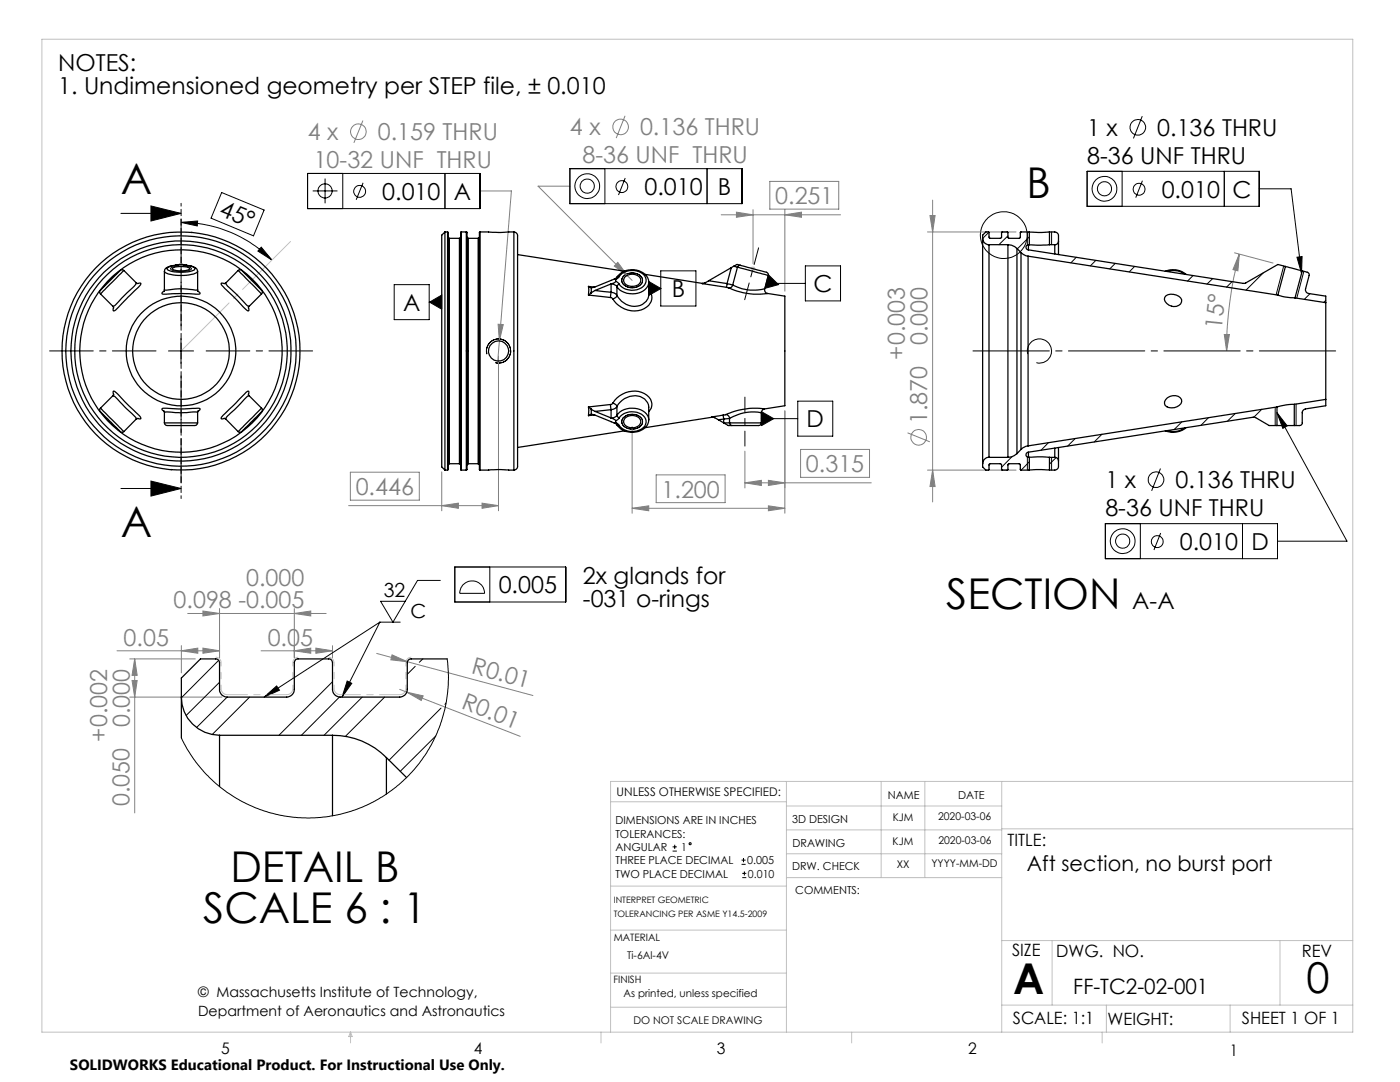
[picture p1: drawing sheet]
<svg xmlns="http://www.w3.org/2000/svg" width="279mm" height="216mm" viewBox="0 0 279 216" stroke-linecap="round" stroke-linejoin="round" font-family="sans-serif">
<g fill="none" stroke="#808080" stroke-width=".2">
<path d="M72.4 24.1l-1.8 4.4M95.7 38.1h6.4l-2.4 29.9M113.7 37.1h-6.3l17.9 18M124.7 23.1l-1.7 4.5M153.6 36.2h13.8v5.5h-13.8zM186.1 39.9v60.3M123.3 52.4l2 2.7-2.7-2zM125.3 55.1l.9 .9M143.9 42.9h23.8M147 42.3l3.3 .6-3.3 .5zM150.3 41.8v10.8M156.6 41.8v16.3"/>
<path d="M156.6 42.9l3.3-.6v1.1zM185.1 46.3h17.7M185.6 43h1l-.5 3.3zM246.4 50.4l7.7 2.1M247.3 50.7l-.2 3.3-1-.2zM247.3 50.7a74.7 74.7 0 0 0-2.5 19.3M99.4 64.7l1 .1-.7 3.2zM99.5 71v30.9M99.7 68l-.4 4M244.3 66.7h1.1l-.6 3.3zM69.9 94.2h13.8v5.6h-13.8zM88.2 94.2v7.7"/>
<path d="M126.2 85.1v17.3M131 94.8h13.7v5.5h-13.7zM148.7 96.3l3.2-.5v1.1zM148.7 90v7.4M148.7 96.3h25.2M153.4 95.8l3.2 .5-3.2 .6zM156.6 82v20.4M159.8 89.7h13.7v5.5h-13.7zM181.1 86.4l4.5 1.8M185.1 93.8h17.7M186.1 93.8l.5 3.3h-1zM69.6 100.9h29.9"/>
<path d="M88.2 100.9l3.3-.5v1zM96.2 100.4l3.3 .5-3.3 .5zM126.2 101.4h30.4M126.2 101.4l3.3-.5v1zM153.4 100.9l3.2 .5-3.2 .5zM23.4 129.9h20.4M25.9 131.5h13.1M25.9 139.1h18.4M26.4 135.8h1l-.5 3.3zM26.9 131.5l.5 3.3h-1zM26.9 131.5v30.7M36.2 129.9l3.3-.6v1.1z"/>
<path d="M36.2 128.8v5.5M37.5 122.4h27.6M40.5 121.9l3.3 .5-3.3 .5zM40.5 129.3l3.3 .6-3.3 .5zM43.8 121.4v9.8M52.1 129.9h14.3M58.7 122.4l3.3-.5v1zM58.7 129.9l3.3-.6v1.1zM58.7 121.4v9.8M63 129.3l3.4 .6-3.4 .5zM66.4 128.8v2.4M75.2 130.4l6.1 1.6"/>
<path d="M78.2 130.7l3.1 1.3-3.3-.3zM79.8 137.5l1.4 .6M81.2 138.1l3.3 .8-.4 .9zM81.2 138.1l22.6 8.8M81.3 132l25.1 6.8"/>
<circle cx="71.5" cy="26.3" r="1.55"/>
<circle cx="123.9" cy="25.3" r="1.55"/>
<circle cx="183.3" cy="87.2" r="1.55"/>
</g>
<g fill="none" stroke="#000" stroke-width=".2">
<path d="M44.2 38.4l8.5 3.5-2.1 5.2-8.5-3.6zM61.4 34.6h34.4v7h-34.4zM62.4 38.1h4.9M64.9 35.6v5M68.4 34.6v7M72.5 36.5l-1.4 3.4M88.8 34.6v7M113.7 33.7h34.4v6.9h-34.4zM120.7 33.7v6.9M124.8 35.5l-1.4 3.4M141.1 33.7v6.9M217 34.2h34.3v7h-34.3z"/>
<path d="M223.9 34.2v7M228 23.2l-1.8 4.4M228 36.1l-1.3 3.3M244.3 34.2v7M251.3 37.7h6.4l2.1 16.8M24.1 42.6h12M30.1 41.1l6 1.5-6 1.5zM34.1 53.4a5.3 5.3 0 0 1 4.1 .2 3.4 3.4 0 0 1-2.9 .5l-1-.2a.25 .25 0 0 1-.2-.2 .25 .25 0 0 1 0-.3zM36.1 44.4l3.3-.3v1zM36.1 44.4a25.5 25.5 0 0 1 18.2 7.5M52.1 49.3l2.2 2.6-2.8-1.8zM78.7 56.8h7v7h-7z"/>
<path d="M124.3 55.2a2.41 2.41 0 0 1 3.9 .5 1.74 1.74 0 0 1-2.2 1.7 1.7 1.7 0 0 1-1.9-1.7zM129.5 56.2l2.4 1.4-2.4 1.3zM129.5 57.6h2.4M131.9 54h7v7.1h-7zM153 56.2l1.4 .4h6.3M153.4 54.8l2 2-2.8 .7zM160.7 53.1h7v6.9h-7zM205 46.3v2.6M209.9 46.3v2.5M256.2 53.1l-1.5 5.7M258.8 51.3l1.1-.1-.1 3.3zM260.2 54.2l-1.4 5.3"/>
<path d="M33.6 70h5M36.1 67.6v4.9M85.7 60.3h2.5M85.7 60.3l2.5-1.4v2.8zM97.2 70.7a2.4 2.4 0 0 1 2-3.1 2.4 2.4 0 0 1 2.7 2.6 2.4 2.4 0 0 1-3 2.2M205.1 70.7a2.4 2.4 0 0 1 2.1-3.1 2.4 2.4 0 0 1 2.6 2.6 2.4 2.4 0 0 1-3 2.2M24.1 97.5h12M30.1 96l6 1.5-6 1.5zM124.3 83.4a2.38 2.38 0 0 1 3.9 .6 2.02 2.02 0 0 1-2.8 1.5 1.38 1.38 0 0 1-1.1-2.1zM151.9 82.1l2.5 1.4-2.5 1.4zM151.9 83.5h7.3M159.2 80h7v7h-7z"/>
<path d="M205 91.2v2.6M209.9 91.3v2.5M231.6 93.5l-1.8 4.4M254.5 81.3v3.6M254.8 82.3l2.1 2.7-.9 .5zM254.8 82.3l14 25.7h-13.8M258.7 80.6v4.3M87.9 115.8h-4.6l-4.9 8.3-2.4-4.1h4.9M90.8 113.1h22.1v7h-22.1zM92.4 116.7a2.48 2.48 0 0 1 2.7-.6 2.48 2.48 0 0 1 1.6 2.3h-4.9a2.68 2.68 0 0 1 .6-1.7zM97.8 113.1v7M220.6 104.5h34.4v7h-34.4z"/>
<path d="M227.6 104.5v7M231.6 106.4l-1.3 3.3M248 104.5v7M52.7 139.1l2.5-2.2 .6 .8zM69.3 135.9l.9 .4-1.9 2.8zM75.8 124.1h4.1M75.8 124.1l-23.1 15M75.8 124.1l-7.5 15M134.2 169.8h.9M134.2 169h.9M134.7 168.6v.8M148 172.5h.8"/>
<path d="M148 171.6h.8M148.1 175.1h.8M148.1 174.3h.8M148.4 171.2v.8M148.6 173.9v.8"/>
<circle cx="64.9" cy="38.1" r="1.42"/>
<circle cx="71.8" cy="38.2" r="1.18"/>
<circle cx="117.2" cy="37.1" r="1.42"/>
<circle cx="117.2" cy="37.1" r="2.47"/>
<circle cx="124.1" cy="37.2" r="1.19"/>
<circle cx="220.4" cy="37.7" r="1.41"/>
<circle cx="220.4" cy="37.7" r="2.47"/>
<circle cx="227.1" cy="25.4" r="1.56"/>
<circle cx="227.3" cy="37.7" r="1.19"/>
<circle cx="200.3" cy="46.9" r="4.7"/>
<circle cx="230.7" cy="95.7" r="1.56"/>
<circle cx="224" cy="108" r="1.42"/>
<circle cx="224.1" cy="108" r="2.47"/>
<circle cx="230.9" cy="108.1" r="1.18"/>
<circle cx="137.7" cy="168.4" r=".2"/>
</g>
<path d="M44.1 137.4a1.22 1.22 0 0 0 1.2 1.2M44.1 132.2a1.07 1.07 0 0 0-1-1.1M57.2 138.6a1.22 1.22 0 0 0 1.2-1.2M59.5 131.1a1.07 1.07 0 0 0-1.1 1.1M66.7 137.4a1.22 1.22 0 0 0 1.2 1.2M79.8 138.6a1.22 1.22 0 0 0 1.2-1.2M82.1 131.1a1.07 1.07 0 0 0-1.1 1.1" fill="none" stroke="#c0c0c0" stroke-width=".2" stroke-dasharray="15.2 1.3 1.3 1.3" stroke-linecap="butt"/>
<g fill="none" stroke="#c0c0c0" stroke-width=".2">
<path d="M8.4 7.8h261.6v198.2h-261.6zM149.8 53.6h1M149.9 53.3l.7 .7M150.3 53.1v1M150.6 53.3l-.7 .7M65.6 131.2a1.07 1.07 0 0 1 1.1 1M121.8 160h35.2M157 155.9v50.1M175.9 155.9v19.2M184.6 155.9v19.2M199.9 155.9v50.1M270 155.9h-148.2v50.1"/>
<path d="M121.8 176.8h35.2M157 170.4h42.9M157 165.6h42.9M157 160.8h42.9M157 175.1h42.9M199.9 165.4h70.1M121.8 194.2h35.2M121.8 185.6h35.2M199.9 187.7h70.1M210 187.7v12.9M255.4 187.7v12.9M70 206v2.1"/>
<path d="M70 206l.3 .8h-.7zM119.9 206v2.1M121.8 201h35.2M170 206v2.1M199.9 200.6h70.1M220 206v2.1M220.8 200.6v5.4M245.5 200.6v5.4"/>
</g>
<path d="M148.7 79.2v9.8" fill="none" stroke="#000" stroke-width=".2" stroke-dasharray="15.2 1.3 1.3 1.3" stroke-dashoffset="12.3"/>
<path d="M148.6 59.8l2.8-10.3" fill="none" stroke="#000" stroke-width=".2" stroke-dasharray="15.2 1.3 1.3 1.3" stroke-dashoffset="11.8"/>
<path d="M194.1 70h72.5" fill="none" stroke="#000" stroke-width=".2" stroke-dasharray="15.2 1.3 1.3 1.3"/>
<path d="M36.1 40.6v58.9" fill="none" stroke="#000" stroke-width=".2" stroke-dasharray="1.3 .6" stroke-dashoffset=".7"/>
<path d="M36.1 70l21.9-21.8" fill="none" stroke="#c0c0c0" stroke-width=".2" stroke-dasharray="15.2 1.3 1.3 1.3" stroke-dashoffset="1.7"/>
<path d="M44.1 137.4v-5.2M58.4 132.2v5.2M66.7 137.4v-5.2M81 132.2v5.2" fill="none" stroke="#c0c0c0" stroke-width=".2" stroke-dasharray="15.2 1.3 1.3 1.3" stroke-dashoffset="14.6"/>
<path d="M57.2 138.6h-11.9M79.8 138.6h-11.9" fill="none" stroke="#c0c0c0" stroke-width=".2" stroke-dasharray="15.2 1.3 1.3 1.3" stroke-dashoffset="11.2"/>
<path d="M31.1 70h-21.2M36.1 65v-21.2M36.1 75v21.3M41.1 70h21.3" fill="none" stroke="#000" stroke-width=".2" stroke-dasharray="15.2 1.3 1.3 1.3" stroke-dashoffset="6.5"/>
<g fill="#000">
<path d="M30.1 41.1l6 1.5-6 1.5zM30.1 96l6 1.5-6 1.5z"/>
<path d="M52.1 49.3l2.2 2.6-2.8-1.8zM36.1 44.4l3.3-.3v1z"/>
</g>
<g fill="#808080">
<path d="M81.2 138.1l3.3 .8-.4 .9z"/>
<path d="M78.2 130.7l3.1 1.3-3.3-.3z"/>
<path d="M147 42.3l3.3 .6-3.3 .5zM156.6 42.9l3.3-.6v1.1z"/>
<path d="M96.2 100.4l3.3 .5-3.3 .5zM88.2 100.9l3.3-.5v1zM153.4 100.9l3.2 .5-3.2 .5zM126.2 101.4l3.3-.5v1z"/>
<path d="M99.4 64.7l.3 3.3 .7-3.2zM123.3 52.4l-.7 .7 2.7 2zM148.7 96.3l3.2-.5v1.1zM153.4 95.8l3.2 .5-3.2 .6zM40.5 121.9l3.3 .5-3.3 .5zM58.7 122.4l3.3-.5v1zM36.2 129.9l3.3-.6v1.1zM40.5 129.3l3.3 .6-3.3 .5zM58.7 129.9l3.3-.6v1.1zM63 129.3l3.4 .6-3.4 .5z"/>
<path d="M247.3 50.7l-.2 3.3-1-.2zM244.3 66.7h1.1l-.6 3.3z"/>
<path d="M186.1 93.8l.5 3.3h-1zM185.6 43h1l-.5 3.3z"/>
<path d="M26.9 131.5l.5 3.3h-1zM26.4 135.8h1l-.5 3.3z"/>
</g>
<g fill="#000">
<path d="M258.8 51.3l1.1-.1-.1 3.3zM254.8 82.3l2.1 2.7-.9 .5z"/>
<path d="M85.7 60.3l2.5 1.4v-2.8zM129.5 56.2l2.4 1.4-2.4 1.3zM153.4 54.8l2 2-2.8 .7zM151.9 82.1l2.5 1.4-2.5 1.4z"/>
<path d="M52.7 139.1l2.5-2.2 .6 .8zM69.3 135.9l.9 .4-1.9 2.8z"/>
</g>
<g fill="none" stroke="#000" stroke-width=".25">
<path d="M20 58.6l2.5 2.5M24.7 54v-.1a.9 .9 0 0 0-1.2 .6l-3.5 3.4-.1 .3 .1 .4M24.7 54l-4.7 4.6M24.7 54l2.5 2.4M27.1 56.4v.3l-.3 .4-3.9 3.9-.4 .1M27.2 56.4l.4 .2M27.5 56.6l.5-.1 .1 .2-.5 .6-4.2 4.3-.7 .5-.1-.2v-.6M32.8 58.1l-.5 .4a2.33 2.33 0 0 0 1.8 .1h5.8v-.2l-.4-.3M32.8 57.8l-.1 .4M32.8 54.1l.1 .2a8.3 8.3 0 0 0 5.7 .4l.6-.3 .2-.3 .1 4.1M32.8 57.8l.5 .1a16.6 16.6 0 0 1 6.1 0v-.1M32.8 54.1v3.7"/>
<path d="M34.4 53.6a4 4 0 0 1 3.5 0 2.28 2.28 0 0 1-2.2 .4l-1-.1zM35 53l-1.5 .3a.86 .86 0 0 0-.7 .8M35 53h.1M35 53l-1.2 .2-.5 .4a1.61 1.61 0 0 0 1.6 .7 6 6 0 0 0 4-.6l-.1-.3-.4-.2-1.2-.2M35.9 52.8l-.9 .2M35.9 52.8h.5M36.4 52.8l.9 .2M36.4 52.8l.8 .2M37.2 53h.1M37.3 53a2.51 2.51 0 0 1 2.1 .9v.2M38.1 46.4h.1M44.8 56.6l-.5-.1-.2 .1a13.2 13.2 0 0 0 2.8 2.9l.4 .4a6.1 6.1 0 0 0 2.3 2.1v-.5"/>
<path d="M45 56.4l-.3 .2M47.5 54l.1-.1a.9 .9 0 0 1 1.2 .6l3.4 3.4 .2 .3-.2 .4M47.5 54l-2.4 2.4v.3l4.2 4.2 .4 .2M47.5 54l4.7 4.6M52.2 58.6l-2.5 2.5-.1 .4M88.8 46.3l-.6 .6v46.3l.6 .6M88.8 46.3v47.5M88.8 46.3h.5M89.3 46.3l.1 .1v47.3l-.1 .1M89.3 46.3v47.5M89.4 47.3l.3 .3M89.7 47.6v44.9"/>
<path d="M89.7 47.6h2M91.7 47.6v44.9M91.9 47.3l-.2 .3M92 46.3l-.1 .1v47.3l.1 .1M92 46.3v47.5M92 46.3h1.1M93.1 46.3l.1 .1v47.3l-.1 .1M93.1 46.3v47.5M93.2 47.3l.3 .3M93.5 47.6v44.9M93.5 47.6h1.9M95.4 47.6v44.9"/>
<path d="M95.7 47.3l-.3 .3M95.8 46.3l-.1 .1v47.3l.1 .1M95.8 46.3l3.7 .1 3.1-.1M95.8 46.3v47.5M102.6 46.3a.9 .9 0 0 1 .7 1.3v44.9a.93 .93 0 0 1-.7 1.3M102.6 46.3v47.5M103.3 50.8l21.3 3.3M117.4 57.1v1.8M117.4 58.9l4.4 .5M117.4 57.1l.6 .3M117.4 57.1l1.2 .2M118 57.4v1.1"/>
<path d="M118 58.5l-.6 .4M118.7 58l-.7 .5M118.7 58l3.3 .3M121.8 59.4l.5 .3M122 58.3a1.41 1.41 0 0 1 1.1 .6M122 58.3l-.2 1.1M122 56.7v1.6M122 56.7h.1M122 56.7l-3.3 1.3M122 56.7l.7 .1 .4 .4M122.9 56.1l.7 .6M122.9 56.1a.94 .94 0 0 1-.9 .6"/>
<path d="M122.9 55.8l-.2-.1-4 1.6-.7 .1M122.9 55.8v.3M123.1 58.9a.98 .98 0 0 1-.8 .8M123.1 57.2v1.7M123.2 55.3a3.8 3.8 0 0 1 6.1 .2l.2 .8M123.2 55.3l-.6 .4M123.6 56.7l-.4 .3-.1 .2M123.6 55.2a3.4 3.4 0 0 1 5.1-.2 1.74 1.74 0 0 1-1.1 2.6 3.5 3.5 0 0 1-4-.9M123.6 55.2l-.7 .6M123.6 55.2l-.4 .1M124.7 55.2a1.97 1.97 0 0 1 3.2 .6 1.56 1.56 0 0 1-2.1 1.3 1.16 1.16 0 0 1-1.2-.6 1.16 1.16 0 0 1 .1-1.3zM128.8 54.8l11.4 1.8"/>
<path d="M129.5 58a2.18 2.18 0 0 1-.9 3.6 4.9 4.9 0 0 1-6.3-1.9M129.5 56.3a3.1 3.1 0 0 1-3.8 2.3l-1.1-.3a2.57 2.57 0 0 1-1.5-1.1M129.5 56.3v2.5a3 3 0 0 1-5 1.6l-.5-.3-.9-1.2M140.1 56.6l4.9 .7M140.7 56.4l-.6 .2M141.4 56l-1.3 .6M141.4 56l3.7 .6M145 57.3l.5 .1M145.1 56.6l-.1 .7M145.1 56.6l1.1 .3M145.5 57.4a13.5 13.5 0 0 0 7.7 1.2M145.9 53.4l-.8 3.2"/>
<path d="M145.9 53.4l-4.5 2.6M146.2 56.9a.66 .66 0 0 1-.7 .5M146.2 56.9a8.5 8.5 0 0 0 6.4 .7M146.4 53.1l-.5 .3M146.4 53.1l.8 .2M147.2 53.3l6.1 1.7M147.2 53.3l-1 3.6M147.8 53l4.6 1.2a.75 .75 0 0 1 .9 .8M147.8 53h-.3l-.3 .3M147.8 53l-.3-.1a.55 .55 0 0 0-.8 .1l-.3 .1M153.2 58.6l3.4 .5v21.9l-4 .6M153.3 55l-.7 2.7 .1 .5 .5 .4"/>
<path d="M196.1 47.6v44.9M196.1 47.6a1.26 1.26 0 0 0 1.3 1.2M197.4 48.8v42.5M197.4 48.8h3.8M201.2 48.8a2.92 2.92 0 0 1 1.8 .8M201.2 48.8v42.5M203 49.6v40.9M203 49.6l.8 .8M203.8 50.4v39.3M203.8 50.4l.5 .4 .9 .3M205.2 51.1v37.9M205.2 51.1l49.8 7.8"/>
<path d="M205.2 48.8a.52 .52 0 0 0-.4 .5 .52 .52 0 0 0 .4 .5l42.9 6.8 .4-.1 6.5-3.7 1.5 .4M205.2 48.8v1M205.2 48.8h.2M205.4 48.8l1.6 .1 2.4-.1M205.4 46.3l1.8 .1 2.2-.1M205.4 46.3h-1.7l-.1 1.1-.1 .2h-2.2l-.1-.2-.2-1.1h-1l-.1 1-.2 .3h-2.1l-.2-.3v-.9l-.7-.1-.6 .6v.7M205.4 46.3v2.5M209.4 46.3h1.1a.78 .78 0 0 1 .7 .8v1M209.4 46.3v2.5M209.4 48.8h1.1M210.5 48.8v1.9M211.2 48.1a.72 .72 0 0 1-.7 .7"/>
<path d="M211.2 48.1v2.7M232.6 54.1a4 4 0 0 1 4.1 .7M232.7 59a2.31 2.31 0 0 1 3.1 .8 1.53 1.53 0 0 1-.9 1.3 1.53 1.53 0 0 1-1.6-.2 1.2 1.2 0 0 1-.6-1.9zM232.8 54.2a4.4 4.4 0 0 1 3.8 .6M255 58.9l1.5 .4 1.9 .1M256.5 53.2l3.4 .8M256.5 53.2l-1.5 5.7M258.4 59.4l6.2 1M259.9 54l1 .3a.5 .5 0 0 1 .4 .7l-.7 2.6a.76 .76 0 0 0 .6 1l3.4 .5v1.3M259.9 54l-1.5 5.4M22.5 61.1l.2 .4M22.5 79l.4 .1 2.3 2.4a5.4 5.4 0 0 1 2 2.1l-2.5 2.5"/>
<path d="M22.7 78.6l-.2 .4-2.5 2.5M22.7 78.7l-.1-.5 .1-.2 1 .8 4.2 4.2 .2 .4-.1 .2-.6-.1M49.6 78.6l.1 .4M49.6 78.7l.1-.5-.2-.2-3.4 3.3a6 6 0 0 0-2 2.2h.7M49.7 79l-.4 .2-4.2 4.2v.2l2.4 2.5M49.7 79l2.5 2.5M233 79.4a1.91 1.91 0 0 1 2.8 .3 1.69 1.69 0 0 1-2 1.7 1.08 1.08 0 0 1-1.3-.7 1.08 1.08 0 0 1 .5-1.3zM264.6 60.4v19.3M264.6 79.7v1.3l-4.1 .6a.8 .8 0 0 0-.6 .8l-.1 2.3-.4 .2h-1.1M264.6 79.7l-6.3 1M20 81.5l-.1 .2 .1 .5 4 3.9 .3 .2 .4-.2M20 81.5l4.7 4.6"/>
<path d="M27.6 83.5l-.4 .1M32.7 82l.1 .3M32.8 82.1l-.5-.5a7.7 7.7 0 0 1 3.2 0l3.8-.1 .6 .1v.2l-.4 .3M32.8 84.4l.2 .3 .3 .2h5.6l.4-.2 .1-.3M32.8 84.4h6.6M32.8 82.3v2.1M32.8 82.3l.6-.1a21.6 21.6 0 0 0 5.5 0l.5 .1M34.1 93.7h.1M39.5 82l-.1 2.4M44.7 83.5l.3 .1M52.2 81.5l.2 .2-.2 .5-3.9 3.9-.3 .2-.5-.2M52.2 81.5l-4.7 4.6"/>
<path d="M88.8 93.8h.5M89.7 92.5l-.3 .3M89.7 92.5h2M91.7 92.5l.2 .3M92 93.8h1.1M93.5 92.5l-.3 .3M93.5 92.5h1.9M95.4 92.5l.3 .3M95.8 93.8l3.5-.1 3.3 .1M117.4 81.2v1.7M117.4 81.2l.6 .4M118 82.7l.7 .1 3.9 1.6 .3-.1"/>
<path d="M118 81.6v1.1M118 81.6l.7 .5M118 82.7l-.6 .2M118.6 82.8l-1.2 .1M118.7 82.1l3.3 1.3M121.8 80.7l-4.4 .5M121.8 80.7l.2 1M122 81.7l-3.3 .4M122 81.7v1.7M122 83.4h.1M122 83.4l.7 .3 .2 .3M122.3 80.4l-.5 .3"/>
<path d="M122.3 80.4a.98 .98 0 0 1 .8 .7M122.3 80.4a4.7 4.7 0 0 1 7.2-1.2 2 2 0 0 1 0 2.9M122.6 84.4l.6 .4M122.9 84.3l.7 .6M122.9 84v.3M123.1 82.9l.2 .3 .3 .2M123.1 82.9l-.4 .4-.7 .1M123.1 81.1a1.39 1.39 0 0 1-1.1 .6M123.1 82.9a4 4 0 0 1 6.2 .1l.2 .8M123.1 81.1a3.9 3.9 0 0 1 5.6-1.5 2.03 2.03 0 0 1 .8 1.6v2.6M123.1 81.1v1.8M123.2 84.8l.4 .1"/>
<path d="M123.6 83.4a3.3 3.3 0 0 1 5.2 .2 1.9 1.9 0 0 1-1.7 2.4 3.4 3.4 0 0 1-3.5-1.1M123.6 83.4l-.7 .6M124.6 86l-21.3 3.3M124.7 83.4a1.97 1.97 0 0 1 3.2 .6 1.67 1.67 0 0 1-2.5 1.2 1.11 1.11 0 0 1-.7-1.8zM129.5 83.8a3 3 0 0 1-3.6 2.5l-1.1-.2-.8-.4-.8-.9M142.1 83.2l1.3 .5M142.1 83.2h.1M142.6 83.3l-.4-.1-13.4 2.1M143.4 83.7l1 .7M144.3 82.8l-2.2 .4M144.3 82.8l.1 .8M144.4 83.6l-1 .1"/>
<path d="M144.4 83.6v.8M144.4 84.4h.1M144.5 84.4h1.1M144.5 84.4l.8 .5h.8M144.8 82.7l-.5 .1M144.8 82.7a.78 .78 0 0 1 .8 .8M145.6 84.4l.1 .3 .4 .2M145.6 83.5l-1.2 .1M145.6 84.4h6.3M145.6 83.5v.9M151.9 84.4v.3l-.5 .2h-5.3M151.9 82.4a8.8 8.8 0 0 0-6.3 1.1"/>
<path d="M151.9 82.4v2M152.6 81.6l-.5 .3-.2 .5M152.6 81.6a13.8 13.8 0 0 0-7.8 1.1M196.1 92.5v.7l.6 .6 .7-.1v-1l.2-.2h2.1l.2 .2 .1 1.1h1.1l.1-1.1 .1-.2h2.2l.1 .2 .1 1.1h1.7M197.4 91.3a1.26 1.26 0 0 0-1.3 1.2M197.4 91.3h3.8M203 90.5a2.92 2.92 0 0 1-1.8 .8M203.8 89.7l-.8 .8M205.2 89l-.9 .3-.5 .4M205.2 90.2v1.1M205.2 91.3h.2M205.4 91.3l1.6-.1 2.4 .1"/>
<path d="M205.4 93.8l1.4-.1 2.6 .1M205.4 91.3v2.5M209.4 91.3v2.5M209.4 91.3h1.1M210.5 91.3a.72 .72 0 0 1 .7 .7M210.5 89.4v1.9M211.2 89.3v2.7M211.2 92v1a.78 .78 0 0 1-.7 .8h-1.1M236.6 85.3a4.2 4.2 0 0 1-3.8 .6M236.7 85.3a4.1 4.1 0 0 1-4.1 .7M254.8 84.9h3.5M254.8 84.9h-1.5l-2.7-1.6-.4-.1-45 7a.52 .52 0 0 0-.4 .6 .52 .52 0 0 0 .4 .5"/>
<path d="M254.8 81.2l-49.6 7.8M254.8 81.2v3.7M258.3 80.7l-1.6 .1-1.9 .4M258.3 80.7v4.2M36.2 139.1v8.1M36.2 139.1a7.6 7.6 0 0 0 7.6 7.6M89.3 131.5h-7.2a.78 .78 0 0 0-.8 .7v5.3a1.51 1.51 0 0 1-1.5 1.6h-11.9a1.57 1.57 0 0 1-1.5-1.6v-5.3a.73 .73 0 0 0-.8-.7h-6.1a.72 .72 0 0 0-.8 .7v5.3a1.57 1.57 0 0 1-1.5 1.6h-11.9a1.51 1.51 0 0 1-1.5-1.6v-5.3a.78 .78 0 0 0-.8-.7h-3l-3.8 3.8v3.8M43.8 146.7v10.3M43.8 146.7h22.6M66.4 146.7a15 15 0 0 1 10.7 4.5M66.4 146.7v16.1M77.1 151.2v7.2"/>
<path d="M77.1 151.2l4 4"/>
<circle cx="36.1" cy="70" r="22"/>
<circle cx="36.1" cy="70" r="9.7"/>
<circle cx="36.1" cy="70.1" r="23"/>
<circle cx="36.1" cy="70.1" r="23.7"/>
<circle cx="36.1" cy="70" r="20.2"/>
<circle cx="36.1" cy="70" r="10.9"/>
<circle cx="36.1" cy="70" r="21.2"/>
<circle cx="99.5" cy="70.1" r="2.02"/>
</g>
<g fill="none" stroke="#000" stroke-width=".2">
<path d="M197.3 46.4l-1.2 1.2M201.2 47.1l-1.8 1.7M205.4 47.3l-2.4 2.4M214.8 51.3l-1.1 1.2M218.7 52l-1.1 1.1M222.6 52.6l-1.1 1.1M226.4 53.2l-1 1.1M238.1 55l-1.1 1.1M242 55.6l-1.1 1.1M245.9 56.2l-1.1 1.1M252.1 54.4l-3.4 3.5M261.4 58.6l-1.1 1.1"/>
<path d="M264.6 59.9l-.4 .4M202 91.1l-2.1 2.1M205.4 92.1l-1.6 1.7M209.3 88.3l-1.5 1.6M210.8 91.3l-1.4 1.3M214.6 87.5l-1.5 1.5M219.9 86.6l-1.5 1.6M235.9 84.2l-1.5 1.5M241.2 83.3l-1.5 1.6M246.5 82.5l-1.5 1.5M251.8 81.7l-1.5 1.5M43.6 131.8l-7.4 7.4"/>
<path d="M43.8 136.1l-6.7 6.7M45.3 139.1l-6.1 6.1M49.8 139.1l-7.5 7.5M66.4 136l-10.7 10.7M67.8 139.1l-7.7 7.6M72.3 139.1l-7.6 7.6M76.8 139.1l-7.9 7.8M82.9 133l-1.6 1.5M84.4 131.5l-.7 .7M89.3 131.5l.2 3.2v2l-.7 4.8-1.5 4.7-2.1 3.9-2.7 3.6-3.5 3.4-4.1 2.7-2.3 1.1-2.5 1-2.2 .6-3 .5-4.6 .2-4.4-.5-2.3-.6-2.9-1.1-2.8-1.3-2.5-1.5-3.3-2.8-1.5-1.5-1.9-2.4-1.3-2-1.2-2.3M87 146.9l-7.1 7M88 141.3l-10.4 10.4"/>
<path d="M89 140.3l-.2 .2"/>
</g>
<g font-size="8.5">
<text x="24.1" y="38.8">A</text>
<text x="204.8" y="39.5">B</text>
<text x="24.1" y="107.1">A</text>
<text x="188.8" y="121.5">SECTION</text>
<text x="46" y="176.1">DETAIL B</text>
<text x="40.6" y="184.3">SCALE 6 : 1</text>
<text x="202.2" y="198.3">A</text>
<text x="260.7" y="198.1">0</text>
</g>
<g font-size="4.7">
<text x="11.6" y="14.2">NOTES:</text>
<text x="11.6" y="18.7">1. Undimensioned geometry per STEP file, ± 0.010</text>
<text x="217" y="27.1">1 x</text>
<text x="231" y="27.1">0.136 THRU</text>
<text x="217" y="32.7">8-36 UNF THRU</text>
<text x="76.3" y="39.9">0.010</text>
<text x="90.6" y="39.9">A</text>
<text x="128.6" y="38.9">0.010</text>
<text x="143.3" y="38.9">B</text>
<text x="231.8" y="39.4">0.010</text>
<text x="246" y="39.4">C</text>
<text x="43.5" y="43" transform="rotate(22 43.5 43)">45°</text>
<text x="134.1" y="59.3">B</text>
<text x="162.4" y="58.3">C</text>
<text x="80.4" y="62">A</text>
<text x="161" y="85.3">D</text>
<text x="220.6" y="97.4">1 x</text>
<text x="234.6" y="97.4">0.136 THRU</text>
<text x="220.6" y="103">8-36 UNF THRU</text>
<text x="235.5" y="109.7">0.010</text>
<text x="249.7" y="109.7">D</text>
<text x="99.5" y="118.4">0.005</text>
<text x="116.3" y="116.5">2x glands for</text>
<text x="116.3" y="121">-031 o-rings</text>
<text x="226" y="121.5">A-A</text>
</g>
<g font-size="4.7" fill="#808080">
<text x="61.4" y="28">4 x</text>
<text x="75.4" y="28">0.159 THRU</text>
<text x="113.7" y="27">4 x</text>
<text x="127.7" y="27">0.136 THRU</text>
<text x="62.6" y="33.6">10-32 UNF THRU</text>
<text x="116.2" y="32.6">8-36 UNF THRU</text>
<text x="154.7" y="40.7">0.251</text>
<text x="243.8" y="65.9" transform="rotate(-84 243.8 65.9)">15°</text>
<text x="180.6" y="71.7" transform="rotate(-90 180.6 71.7)">+0.003</text>
<text x="185.1" y="68.9" transform="rotate(-90 185.1 68.9)">0.000</text>
<text x="185.1" y="84.7" transform="rotate(-90 185.1 84.7)">1.870</text>
<text x="160.8" y="94.2">0.315</text>
<text x="71" y="98.8">0.446</text>
<text x="132" y="99.3">1.200</text>
<text x="49.1" y="116.9">0.000</text>
<text x="34.7" y="121.3">0.098 -0.005</text>
<text x="24.7" y="128.8">0.05</text>
<text x="53.4" y="128.8">0.05</text>
<text x="93.9" y="134.4" transform="rotate(15 93.9 134.4)">R0.01</text>
<text x="91.9" y="141.2" transform="rotate(21 91.9 141.2)">R0.01</text>
<text x="21.4" y="148" transform="rotate(-90 21.4 148)">+0.002</text>
<text x="25.9" y="145.1" transform="rotate(-90 25.9 145.1)">0.000</text>
<text x="25.8" y="160.9" transform="rotate(-90 25.8 160.9)">0.050</text>
</g>
<g font-size="4.2">
<text x="204.9" y="173.7">Aft section, no burst port</text>
<text x="214.2" y="198.4">FF-TC2-02-001</text>
</g>
<g font-size="3.9">
<text x="76.6" y="119.1">32</text>
<text x="81.9" y="123.3">C</text>
</g>
<g font-size="3.4">
<text x="201.1" y="168.8">TITLE:</text>
<text x="202" y="190.8">SIZE</text>
<text x="210.8" y="190.9">DWG. NO.</text>
<text x="259.8" y="191">REV</text>
<text x="202.1" y="204.4">SCALE: 1:1</text>
<text x="221" y="204.5">WEIGHT:</text>
<text x="247.8" y="204.4">SHEET 1 OF 1</text>
</g>
<g font-size="3.2">
<text x="44.2" y="210.4">5</text>
<text x="94.6" y="210.3">4</text>
<text x="143.1" y="210.4">3</text>
<text x="193.2" y="210.3">2</text>
<text x="245.4" y="210.6">1</text>
</g>
<text font-size="3" x="14" y="213.5">SOLIDWORKS Educational Product. For Instructional Use Only.</text>
<g font-size="2.8">
<text x="39.5" y="198.9">© Massachusetts Institute of Technology,</text>
<text x="39.5" y="202.7">Department of Aeronautics and Astronautics</text>
</g>
<text font-size="2.4" x="123.1" y="158.9">UNLESS OTHERWISE SPECIFIED:</text>
<g font-size="2.2">
<text x="177.2" y="159.4">NAME</text>
<text x="191.2" y="159.4">DATE</text>
<text x="122.8" y="164.5">DIMENSIONS ARE IN INCHES</text>
<text x="122.8" y="167.1">TOLERANCES:</text>
<text x="158.1" y="164.2">3D DESIGN</text>
<text x="122.8" y="169.8">ANGULAR</text>
<text x="122.8" y="172.5">THREE PLACE DECIMAL</text>
<text x="136" y="169.8">1</text>
<text x="149.1" y="172.5">0.005</text>
<text x="158.1" y="173.7">DRW. CHECK</text>
<text x="158.1" y="169.1">DRAWING</text>
<text x="122.8" y="175.1">TWO PLACE DECIMAL</text>
<text x="149.3" y="175.1">0.010</text>
<text x="158.7" y="178.4">COMMENTS:</text>
</g>
<g font-size="2.1">
<text x="178.2" y="163.8">KJM</text>
<text x="187.2" y="163.6">2020-03-06</text>
<text x="178.1" y="168.5">KJM</text>
<text x="179" y="173.3">XX</text>
<text x="185.9" y="172.9">YYYY-MM-DD</text>
<text x="187.3" y="168.4">2020-03-06</text>
<text x="125.2" y="191.3">Ti-6Al-4V</text>
<text x="124.4" y="198.9">As printed, unless specified</text>
<text x="126.4" y="204.3">DO NOT SCALE DRAWING</text>
</g>
<g font-size="2">
<text x="122.5" y="187.8">MATERIAL</text>
<text x="122.4" y="196.2">FINISH</text>
</g>
<g font-size="1.8">
<text x="122.5" y="180.2">INTERPRET GEOMETRIC</text>
<text x="122.5" y="183">TOLERANCING PER ASME Y14.5-2009</text>
</g>
</svg>
